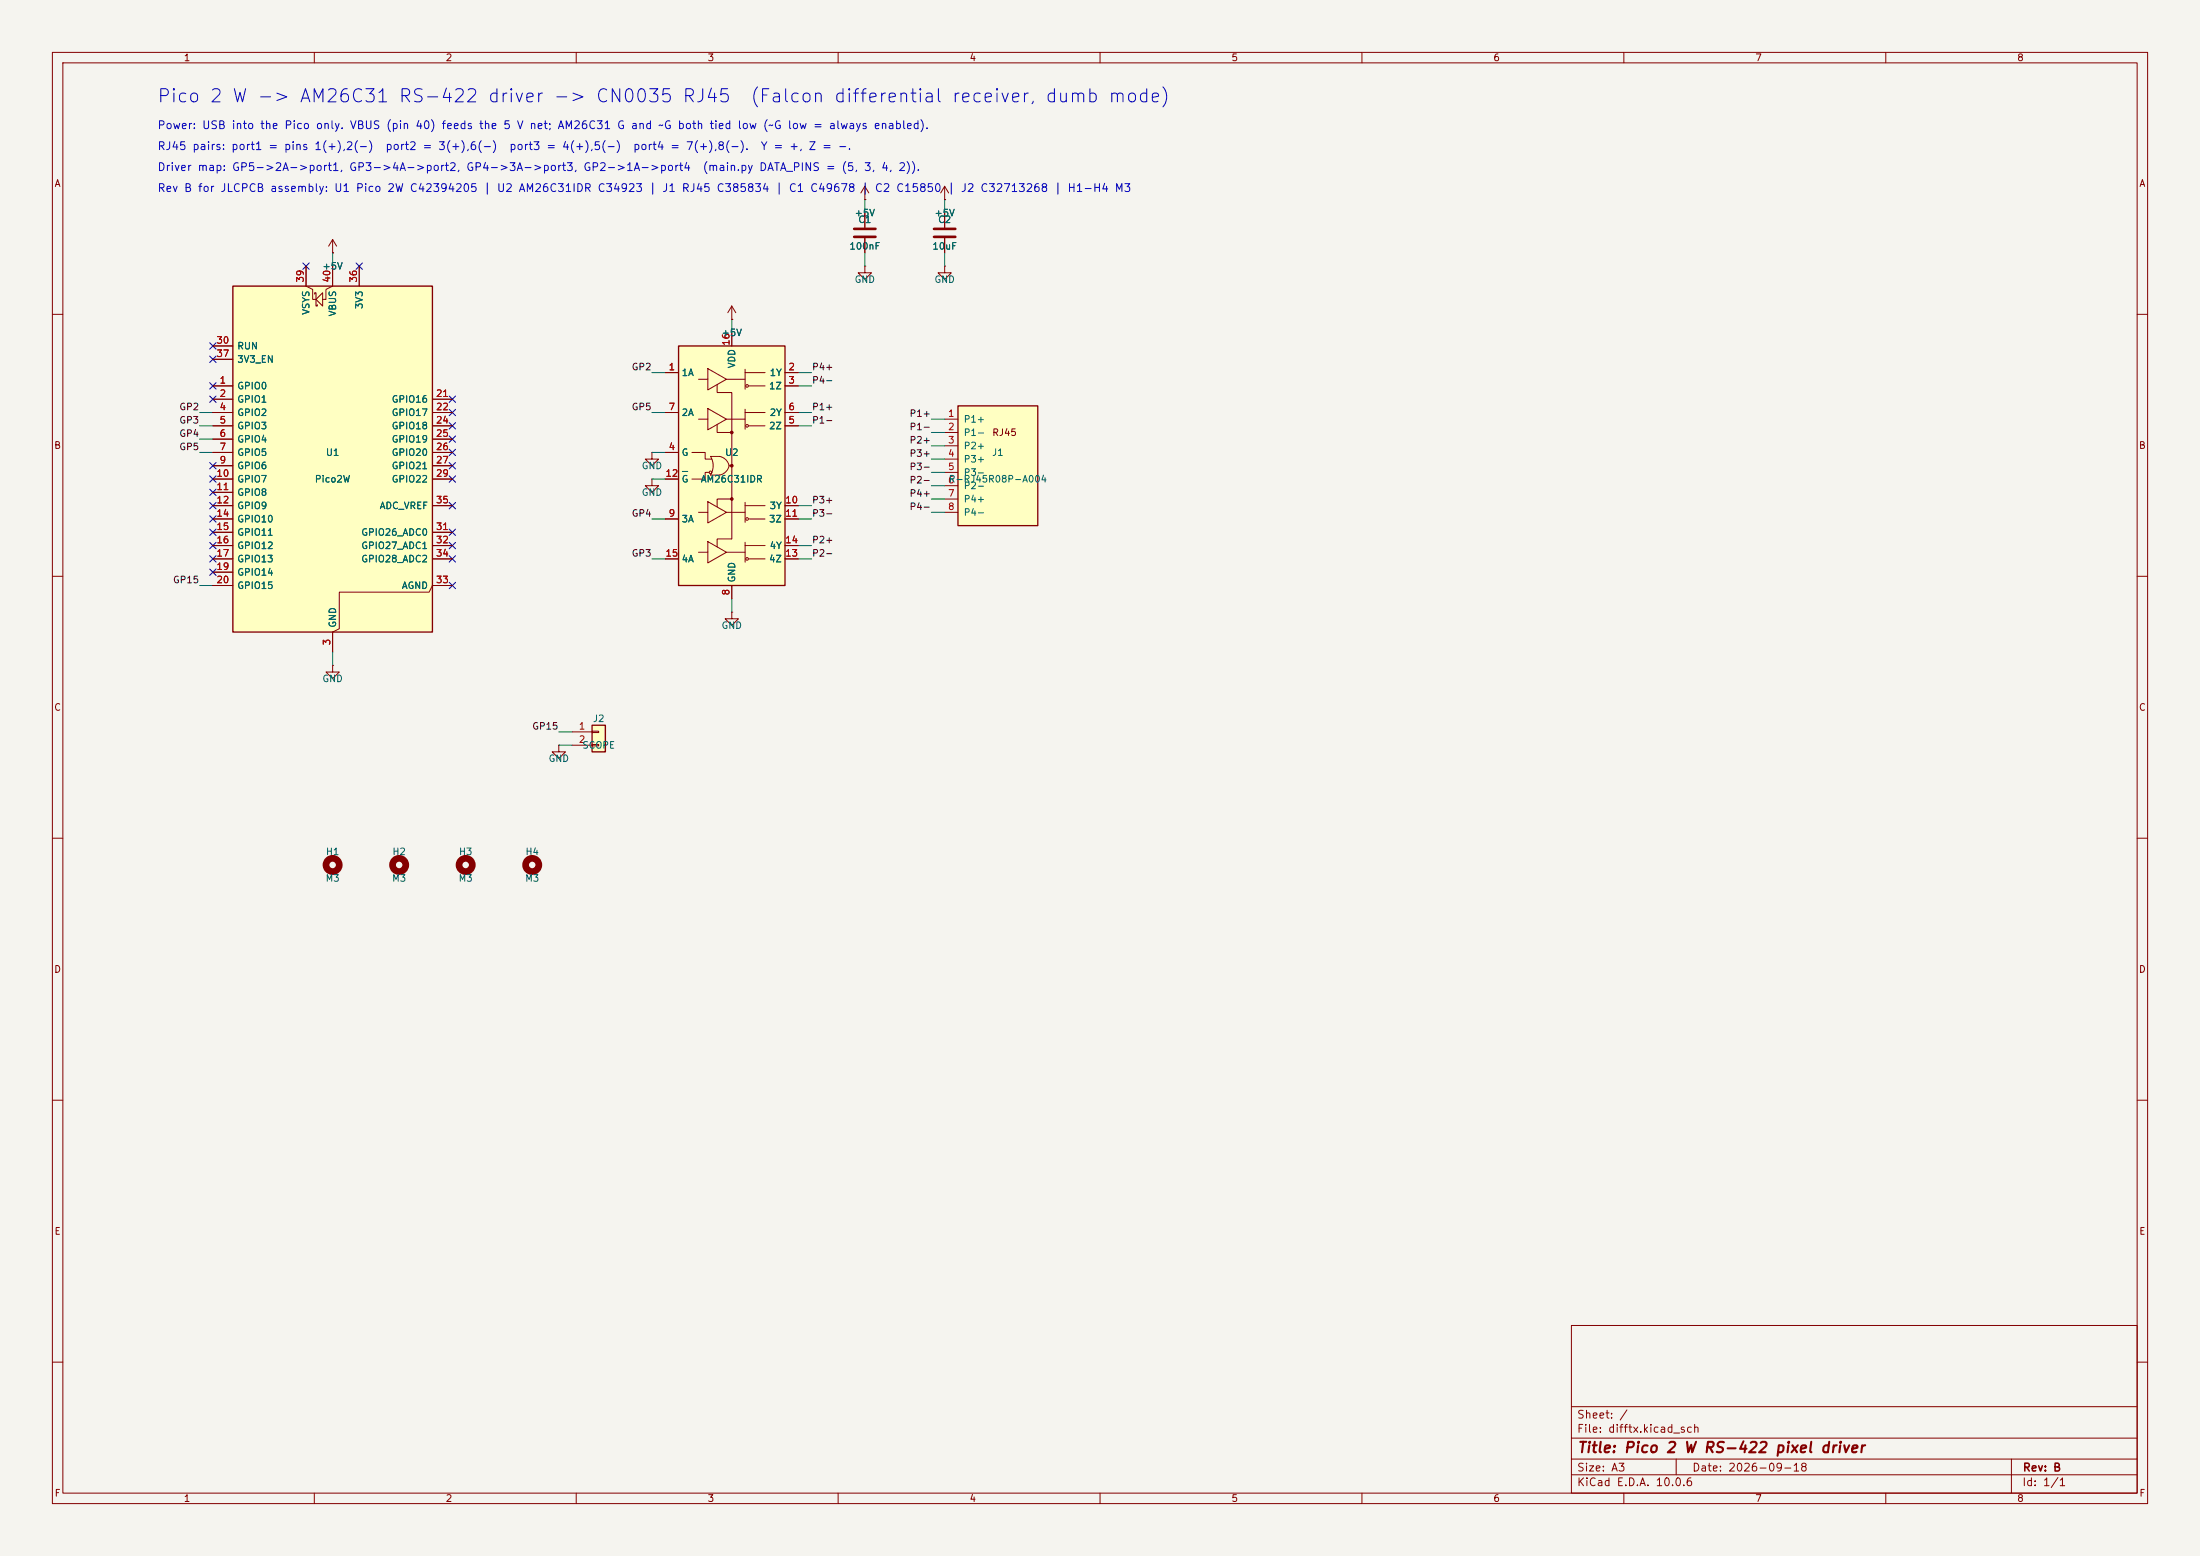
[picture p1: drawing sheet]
<svg xmlns="http://www.w3.org/2000/svg" width="420mm" height="297mm" viewBox="0 0 420 297" stroke-linecap="round" stroke-linejoin="round" font-family="sans-serif">
<path d="M0 0h420v297h-420z" fill="#f5f4ef" stroke="#f5f4ef" stroke-width=".19"/>
<g fill="none" stroke="#840000" stroke-width=".19">
<path d="M10 10h400v277h-400zM12 12h396v273h-396zM60 10v2M110 10v2M160 10v2M210 10v2M260 10v2M310 10v2M360 10v2M165.1 38.1h.1M165.1 35.6l-.8 1.2M165.1 35.6l.8 1.2"/>
<path d="M165.1 35.6v2.5M165.1 40.6v2.8M165.1 45.5v2.8M180.3 40.6v2.8M180.3 45.5v2.8M10 60h2M408 60h2M10 110h2M139.7 116.8v1.3h1.3l-1.3 1.3-1.3-1.3h1.3M139.7 116.8h.1M408 110h2M10 160h2"/>
<path d="M106.7 142.2v1.3h1.2l-1.2 1.3-1.3-1.3h1.3M106.7 142.2h.1M408 160h2M10 210h2M408 210h2M300 253h108v32h-108zM10 260h2M300 278.5h108M300 274.5h108M300 268.5h108M320 278.5v3M384 278.5v6.5"/>
<path d="M408 260h2M60 285v2M110 285v2M160 285v2M210 285v2M260 285v2M300 281.5h108M310 285v2M360 285v2"/>
</g>
<circle cx="101.6" cy="165.1" r="1.27" fill="none" stroke="#840000" stroke-width="1.3"/>
<path d="M163.1 43.7h4M163.1 45.2h4M178.3 43.7h4.1M178.3 45.2h4.1" fill="none" stroke="#840000" stroke-width=".51"/>
<path d="M129.5 66h20.4v45.8h-20.4z" fill="#ffffc2"/>
<path d="M129.5 66h20.4v45.8h-20.4z" fill="none" stroke="#840000" stroke-width=".25"/>
<g fill="none" stroke="#840000" stroke-width=".19">
<path d="M139.7 58.4v2.6M139.7 58.4l-.8 1.3M139.7 58.4l.8 1.3M127 71.1h2.5M127 78.7h2.5M133.3 72.4h1.8M135.1 70.4l3.6 2-3.6 2zM135.1 78l3.6 2-3.6 2zM136.9 73.4v1.5h2.8v7.7M138.7 72.4h3.5M139.7 61h.1M139.7 63.5v2.5"/>
<path d="M142.2 71.1h3.8M142.2 70.5v3.8M142.2 78.1v3.8M142.2 78.7h3.8M143 73.7h3M149.9 71.1h2.5M149.9 78.7h2.5M149.9 73.7h2.5M127 99.1h2.5M127 86.4h2.5M127 91.4h2.5M132.1 86.4h2.5v1.2h1.3"/>
<path d="M133.3 80h1.8M133.3 97.8h1.8M135.1 95.8l3.6 2-3.6 2zM135.4 90.2h-.8v1.2h-2.5M136.9 81v1.6h2.8M138.7 80h3.5M138.7 97.8h3.5M139.2 88.9l-.4-.9-.8-.7-.6-.2h-1.8a3.4 3.4 0 0 1 0 3.6h1.8l.4-.1 1-.8 .4-.9h.5M139.7 95.3h-2.8v1.5M139.7 82.6v20.3h-2.8v1.5M142.2 95.9v3.8M142.2 96.5h3.8"/>
<path d="M143 81.3h3M143 99.1h3M149.9 96.5h2.5M149.9 81.3h2.5M149.9 99.1h2.5M127 106.7h2.5M133.3 105.4h1.8M135.1 103.4l3.6 2-3.6 2zM138.7 105.4h3.5M139.7 111.8v2.5M142.2 103.5v3.8M142.2 104.1h3.8"/>
<path d="M143 106.7h3M149.9 104.1h2.5M149.9 106.7h2.5"/>
<circle cx="142.6" cy="73.7" r=".25"/>
<circle cx="135.6" cy="90.2" r=".25"/>
<circle cx="142.6" cy="99.1" r=".25"/>
<circle cx="142.6" cy="81.3" r=".25"/>
<circle cx="142.6" cy="106.7" r=".25"/>
</g>
<g fill="#840000" stroke="#840000" stroke-width=".19">
<circle cx="139.7" cy="82.5" r=".25"/>
<circle cx="139.7" cy="88.9" r=".25"/>
<circle cx="139.7" cy="95.2" r=".25"/>
</g>
<path d="M130.3 90h1" fill="none" stroke="#006464" stroke-width=".19"/>
<path d="M44.4 54.6h38.1v66.1h-38.1z" fill="#ffffc2"/>
<path d="M44.4 54.6h38.1v66.1h-38.1z" fill="none" stroke="#840000" stroke-width=".25"/>
<g fill="none" stroke="#840000" stroke-width=".19">
<path d="M180.3 38.1h.1M180.3 35.6l-.7 1.2M180.3 35.6l.8 1.2M180.3 35.6v2.5M58.4 50.8v3.8l1.3 .6v2h.6M60.1 56.1v-.2h.2v2.5h.3v-.2M60.3 57.2l1.3-1.3v2.5zM63.5 50.8v3.8l-1.3 .6v2h-.6M63.5 48.3h.1M63.5 45.7v2.6M63.5 45.7l-.8 1.3M63.5 45.7l.8 1.3"/>
<path d="M68.6 50.8v3.8M40.6 73.7h3.8M40.6 76.2h3.8M40.6 78.7h3.8M40.6 66h3.8M40.6 68.6h3.8M82.5 76.2h3.9M82.5 78.7h3.9M40.6 81.3h3.8M40.6 83.8h3.8M40.6 86.4h3.8M40.6 88.9h3.8"/>
<path d="M40.6 91.4h3.8M40.6 94h3.8M40.6 96.5h3.8M40.6 99.1h3.8M82.5 81.3h3.9M82.5 83.8h3.9M82.5 86.4h3.9M82.5 88.9h3.9M82.5 91.4h3.9M82.5 96.5h3.9M40.6 101.6h3.8M40.6 104.1h3.8"/>
<path d="M40.6 106.7h3.8M40.6 109.2h3.8M40.6 111.8h3.8M82.5 101.6h3.9M82.5 104.1h3.9M82.5 106.7h3.9M86.4 111.8h-3.9l-.6 1.2h-17.1v7l-1.3 .7v3.8M63.5 127v1.3h1.3l-1.3 1.2-1.3-1.2h1.3M63.5 127h.1"/>
</g>
<g fill="none" stroke="#840000" stroke-width="1.3">
<circle cx="63.5" cy="165.1" r="1.27"/>
<circle cx="76.2" cy="165.1" r="1.27"/>
<circle cx="88.9" cy="165.1" r="1.27"/>
</g>
<path d="M113 138.4h2.6v5.1h-2.6z" fill="#ffffc2"/>
<path d="M113 138.4h2.6v5.1h-2.6z" fill="none" stroke="#840000" stroke-width=".25"/>
<path d="M165.1 50.8v1.3h1.3l-1.3 1.2-1.3-1.2h1.3M165.1 50.8h.1M124.5 91.4v1.3h1.2l-1.2 1.3-1.3-1.3h1.3M124.5 91.4h.1M124.5 86.4v1.2h1.2l-1.2 1.3-1.3-1.3h1.3M124.5 86.4h.1M109.2 139.7h3.8M113 139.6h1.3v.2h-1.3zM109.2 142.2h3.8M113 142.1h1.3v.3h-1.3z" fill="none" stroke="#840000" stroke-width=".19"/>
<path d="M182.9 77.5h15.2v22.8h-15.2z" fill="#ffffc2"/>
<path d="M182.9 77.5h15.2v22.8h-15.2z" fill="none" stroke="#840000" stroke-width=".25"/>
<g fill="none" stroke="#840000" stroke-width=".19">
<path d="M165.1 38.1h.1M180.3 38.1h.1M58.4 50.8v3.8M63.5 48.3h.1M63.5 50.8v3.8M68.6 50.8v3.8M165.1 40.6v2.8M165.1 45.5v2.8M180.3 50.8v1.3h1.3l-1.3 1.2-1.2-1.2h1.2M180.3 50.8h.1M180.3 40.6v2.8M180.3 45.5v2.8"/>
<path d="M40.6 73.7h3.8M40.6 76.2h3.8M40.6 78.7h3.8M40.6 66h3.8M40.6 68.6h3.8M82.5 76.2h3.9M82.5 78.7h3.9M127 78.7h2.5M127 71.1h2.5M139.7 61h.1M139.7 63.5v2.5M149.9 73.7h2.5"/>
<path d="M149.9 78.7h2.5M149.9 71.1h2.5M40.6 81.3h3.8M40.6 83.8h3.8M40.6 86.4h3.8M40.6 88.9h3.8M40.6 91.4h3.8M40.6 94h3.8M40.6 96.5h3.8M40.6 99.1h3.8M82.5 81.3h3.9M82.5 83.8h3.9"/>
<path d="M82.5 86.4h3.9M82.5 88.9h3.9M82.5 91.4h3.9M82.5 96.5h3.9M127 86.4h2.5M127 91.4h2.5M127 99.1h2.5M149.9 81.3h2.5M149.9 96.5h2.5M149.9 99.1h2.5M180.3 80h2.6M180.3 82.6h2.6"/>
<path d="M180.3 85.1h2.6M180.3 87.6h2.6M180.3 90.2h2.6M180.3 92.7h2.6M180.3 95.3h2.6M180.3 97.8h2.6M40.6 101.6h3.8M40.6 104.1h3.8M40.6 106.7h3.8M40.6 109.2h3.8M40.6 111.8h3.8M82.5 101.6h3.9"/>
<path d="M82.5 104.1h3.9M82.5 106.7h3.9M82.5 111.8h3.9M127 106.7h2.5M139.7 111.8v2.5M149.9 104.1h2.5M149.9 106.7h2.5M63.5 120.7v3.8"/>
</g>
<g fill="none" stroke="#009600" stroke-width=".19">
<path d="M165.1 38.1v2.5M180.3 38.1v2.5M63.5 48.3v2.5M165.1 48.3v2.5M180.3 48.3v2.5M38.1 78.7h2.5M124.5 71.1h2.5M124.5 78.7h2.5M139.7 61v2.5M152.4 71.1h2.5M152.4 78.7h2.5M152.4 73.7h2.5"/>
<path d="M38.1 81.3h2.5M38.1 86.4h2.5M38.1 83.8h2.5M124.5 99.1h2.5M124.5 86.4h2.5M124.5 91.4h2.5M152.4 99.1h2.5M152.4 81.3h2.5M152.4 96.5h2.5M177.8 80h2.5M177.8 97.8h2.5M177.8 85.1h2.5"/>
<path d="M177.8 95.3h2.5M177.8 82.6h2.5M177.8 87.6h2.5M177.8 90.2h2.5M177.8 92.7h2.5M38.1 111.8h2.5M124.5 106.7h2.5M139.7 114.3v2.5M152.4 106.7h2.5M152.4 104.1h2.5M63.5 124.5v2.5M106.7 139.7h2.5"/>
<path d="M106.7 142.2h2.5"/>
</g>
<g fill="none" stroke="#000084" stroke-width=".19">
<path d="M57.8 50.2l1.2 1.2M59 50.2l-1.2 1.2M68 50.2l1.2 1.2M69.2 50.2l-1.2 1.2M40 65.4l1.2 1.2M40 68l1.2 1.2M40 73.1l1.2 1.2M40 75.6l1.2 1.2M41.2 65.4l-1.2 1.2M41.2 68l-1.2 1.2M41.2 73.1l-1.2 1.2M41.2 75.6l-1.2 1.2"/>
<path d="M85.8 78.1l1.2 1.2M85.8 75.6l1.2 1.2M87 78.1l-1.2 1.2M87 75.6l-1.2 1.2M40 98.5l1.2 1.2M40 95.9l1.2 1.2M40 93.4l1.2 1.2M40 88.3l1.2 1.2M40 90.8l1.2 1.2M41.2 98.5l-1.2 1.2M41.2 95.9l-1.2 1.2M41.2 93.4l-1.2 1.2"/>
<path d="M41.2 88.3l-1.2 1.2M41.2 90.8l-1.2 1.2M85.8 88.3l1.2 1.2M85.8 83.2l1.2 1.2M85.8 95.9l1.2 1.2M85.8 80.7l1.2 1.2M85.8 85.8l1.2 1.2M85.8 90.8l1.2 1.2M87 88.3l-1.2 1.2M87 83.2l-1.2 1.2M87 95.9l-1.2 1.2M87 80.7l-1.2 1.2"/>
<path d="M87 85.8l-1.2 1.2M87 90.8l-1.2 1.2M40 108.6l1.2 1.2M40 101l1.2 1.2M40 106.1l1.2 1.2M40 103.5l1.2 1.2M41.2 108.6l-1.2 1.2M41.2 101l-1.2 1.2M41.2 106.1l-1.2 1.2M41.2 103.5l-1.2 1.2M85.8 101l1.2 1.2M85.8 103.5l1.2 1.2"/>
<path d="M85.8 111.2l1.2 1.2M85.8 106.1l1.2 1.2M87 101l-1.2 1.2M87 103.5l-1.2 1.2M87 111.2l-1.2 1.2M87 106.1l-1.2 1.2"/>
</g>
<path d="M130.3 90h1" fill="none" stroke="#006464" stroke-width=".19"/>
<g font-size="2.5" fill="#0000c2">
<text x="29.9" y="20.2">Pico 2 W -&gt; AM26C31 RS-422 driver -&gt; CN0035 RJ45</text>
<text x="143.1" y="20.2">(Falcon differential receiver, dumb mode)</text>
</g>
<text font-size="2" fill="#840000" x="301" y="277.8">Title: Pico 2 W RS-422 pixel driver</text>
<g font-size="1.5" fill="#0000c2">
<text x="30" y="29">RJ45 pairs: port1 = pins 1(+),2(-)</text>
<text x="30" y="25">Power: USB into the Pico only. VBUS (pin 40) feeds the 5 V net; AM26C31 G and ~G both tied low (~G low = always enabled).</text>
<text x="73.5" y="29">port2 = 3(+),6(-)</text>
<text x="97.1" y="29">port3 = 4(+),5(-)</text>
<text x="120.7" y="29">port4 = 7(+),8(-).</text>
<text x="145.1" y="29">Y = +, Z = -.</text>
<text x="30" y="33">Driver map: GP5-&gt;2A-&gt;port1, GP3-&gt;4A-&gt;port2, GP4-&gt;3A-&gt;port3, GP2-&gt;1A-&gt;port4</text>
<text x="134" y="33">(main.py DATA_PINS = (5, 3, 4, 2)).</text>
<text x="30" y="37">Rev B for JLCPCB assembly: U1 Pico 2W C42394205 | U2 AM26C31IDR C34923 | J1 RJ45 C385834 | C1 C49678 | C2 C15850</text>
<text x="180.7" y="37">| J2 C32713268 | H1-H4 M3</text>
</g>
<g font-size="1.5" fill="#840000">
<text x="300.9" y="273.8">File: difftx.kicad_sch</text>
<text x="300.9" y="271.1">Sheet: /</text>
<text x="300.9" y="281.2">Size: A3</text>
<text x="322.9" y="281.2">Date: 2026-09-18</text>
<text x="386" y="281.2">Rev: B</text>
<text x="300.9" y="284">KiCad E.D.A. 10.0.6</text>
<text x="385.9" y="284">Id: 1/1</text>
</g>
<g font-size="1.3" fill="#840000">
<text x="35" y="12">1</text>
<text x="85" y="12">2</text>
<text x="135" y="12">3</text>
<text x="185" y="12">4</text>
<text x="235" y="12">5</text>
<text x="285" y="12">6</text>
<text x="335" y="12">7</text>
<text x="385" y="12">8</text>
<text x="10.3" y="36">A</text>
<text x="408.3" y="36">A</text>
<text x="189.3" y="83.5">RJ45</text>
<text x="10.2" y="86">B</text>
<text x="408.2" y="86">B</text>
<text x="10.2" y="136">C</text>
<text x="408.2" y="136">C</text>
<text x="10.2" y="186">D</text>
<text x="408.2" y="186">D</text>
<text x="10.3" y="236">E</text>
<text x="408.3" y="236">E</text>
<text x="10.3" y="286">F</text>
<text x="35" y="287">1</text>
<text x="85" y="287">2</text>
<text x="135" y="287">3</text>
<text x="185" y="287">4</text>
<text x="235" y="287">5</text>
<text x="285" y="287">6</text>
<text x="335" y="287">7</text>
<text x="385" y="287">8</text>
<text x="408.3" y="286">F</text>
</g>
<g font-size="1.3" fill="#006464">
<text x="163" y="41.6">+5V</text>
<text x="178.3" y="41.6">+5V</text>
<text x="162" y="48">100nF</text>
<text x="163.7" y="42.9">C1</text>
<text x="177.9" y="48">10uF</text>
<text x="179" y="42.9">C2</text>
<text x="61.4" y="51.8">+5V</text>
<text x="69.5" y="59.1" transform="rotate(-90 69.5 59.1)">3V3</text>
<text x="163" y="54.3">GND</text>
<text x="178.3" y="54.3">GND</text>
<text x="59.4" y="60.2" transform="rotate(-90 59.4 60.2)">VSYS</text>
<text x="64.5" y="60.5" transform="rotate(-90 64.5 60.5)">VBUS</text>
<text x="137.6" y="64.5">+5V</text>
<text x="45.2" y="67">RUN</text>
<text x="45.2" y="69.5">3V3_EN</text>
<text x="140.7" y="70.4" transform="rotate(-90 140.7 70.4)">VDD</text>
<text x="45.2" y="74.6">GPIO0</text>
<text x="45.2" y="77.2">GPIO1</text>
<text x="74.7" y="77.2">GPIO16</text>
<text x="130" y="72.1">1A</text>
<text x="146.7" y="74.6">1Z</text>
<text x="146.8" y="72.1">1Y</text>
<text x="45.2" y="79.7">GPIO2</text>
<text x="45.2" y="82.2">GPIO3</text>
<text x="74.7" y="79.7">GPIO17</text>
<text x="74.7" y="82.2">GPIO18</text>
<text x="130" y="79.7">2A</text>
<text x="146.7" y="82.2">2Z</text>
<text x="146.8" y="79.7">2Y</text>
<text x="183.9" y="81">P1+</text>
<text x="183.9" y="83.5">P1-</text>
<text x="45.2" y="84.8">GPIO4</text>
<text x="45.2" y="87.3">GPIO5</text>
<text x="45.2" y="89.9">GPIO6</text>
<text x="62.1" y="87.3">U1</text>
<text x="74.7" y="84.8">GPIO19</text>
<text x="74.7" y="87.3">GPIO20</text>
<text x="74.7" y="89.9">GPIO21</text>
<text x="122.4" y="89.9">GND</text>
<text x="130" y="87.3">G</text>
<text x="138.3" y="87.3">U2</text>
<text x="183.9" y="86.1">P2+</text>
<text x="183.9" y="88.6">P3+</text>
<text x="189.3" y="87.3">J1</text>
<text x="45.2" y="92.4">GPIO7</text>
<text x="45.2" y="94.9">GPIO8</text>
<text x="60" y="92.4">Pico2W</text>
<text x="74.7" y="92.4">GPIO22</text>
<text x="122.4" y="94.9">GND</text>
<text x="130" y="92.4">G</text>
<text x="133.7" y="92.4">AM26C31IDR</text>
<text x="181" y="92.4">R-RJ45R08P-A004</text>
<text x="183.9" y="91.1">P3-</text>
<text x="183.9" y="93.7">P2-</text>
<text x="45.2" y="97.5">GPIO9</text>
<text x="45.2" y="100">GPIO10</text>
<text x="72.4" y="97.5">ADC_VREF</text>
<text x="130" y="100">3A</text>
<text x="146.7" y="100">3Z</text>
<text x="146.8" y="97.5">3Y</text>
<text x="183.9" y="96.2">P4+</text>
<text x="183.9" y="98.8">P4-</text>
<text x="45.2" y="102.6">GPIO11</text>
<text x="45.2" y="105.1">GPIO12</text>
<text x="45.2" y="107.6">GPIO13</text>
<text x="68.9" y="102.6">GPIO26_ADC0</text>
<text x="68.9" y="105.1">GPIO27_ADC1</text>
<text x="68.9" y="107.6">GPIO28_ADC2</text>
<text x="130" y="107.6">4A</text>
<text x="146.7" y="107.6">4Z</text>
<text x="146.8" y="105.1">4Y</text>
<text x="45.2" y="110.2">GPIO14</text>
<text x="45.2" y="112.7">GPIO15</text>
<text x="76.6" y="112.7">AGND</text>
<text x="140.7" y="111.3" transform="rotate(-90 140.7 111.3)">GND</text>
<text x="64.5" y="119.9" transform="rotate(-90 64.5 119.9)">GND</text>
<text x="137.6" y="120.3">GND</text>
<text x="61.4" y="130.5">GND</text>
<text x="111.1" y="143.2">SCOPE</text>
<text x="113.1" y="138.1">J2</text>
<text x="104.6" y="145.7">GND</text>
<text x="62.1" y="163.5">H1</text>
<text x="74.8" y="163.5">H2</text>
<text x="87.5" y="163.5">H3</text>
<text x="100.2" y="163.5">H4</text>
<text x="62" y="168.6">M3</text>
<text x="74.7" y="168.6">M3</text>
<text x="87.4" y="168.6">M3</text>
<text x="100.1" y="168.6">M3</text>
</g>
<g font-size="1.3" fill="#a90000">
<text x="58.3" y="54" transform="rotate(-90 58.3 54)">39</text>
<text x="63.4" y="54" transform="rotate(-90 63.4 54)">40</text>
<text x="68.4" y="54" transform="rotate(-90 68.4 54)">36</text>
<text x="41.2" y="65.9">30</text>
<text x="41.2" y="68.4">37</text>
<text x="127.5" y="71">1</text>
<text x="139.6" y="66.1" transform="rotate(-90 139.6 66.1)">16</text>
<text x="150.4" y="71">2</text>
<text x="41.8" y="73.5">1</text>
<text x="41.8" y="76.1">2</text>
<text x="83.1" y="76.1">21</text>
<text x="150.4" y="73.5">3</text>
<text x="41.8" y="78.6">4</text>
<text x="41.8" y="81.1">5</text>
<text x="41.8" y="83.7">6</text>
<text x="83.1" y="78.6">22</text>
<text x="83.1" y="81.1">24</text>
<text x="83.1" y="83.7">25</text>
<text x="127.5" y="78.6">7</text>
<text x="150.4" y="81.1">5</text>
<text x="150.4" y="78.6">6</text>
<text x="180.9" y="79.9">1</text>
<text x="180.9" y="82.4">2</text>
<text x="41.8" y="86.2">7</text>
<text x="41.8" y="88.8">9</text>
<text x="83.1" y="86.2">26</text>
<text x="83.1" y="88.8">27</text>
<text x="127.5" y="86.2">4</text>
<text x="180.9" y="85">3</text>
<text x="180.9" y="87.5">4</text>
<text x="41.2" y="91.3">10</text>
<text x="41.2" y="93.8">11</text>
<text x="83.1" y="91.3">29</text>
<text x="126.9" y="91.3">12</text>
<text x="180.9" y="90">5</text>
<text x="180.9" y="92.6">6</text>
<text x="180.9" y="95.1">7</text>
<text x="41.2" y="96.4">12</text>
<text x="41.2" y="98.9">14</text>
<text x="41.2" y="101.5">15</text>
<text x="83.1" y="101.5">31</text>
<text x="83.1" y="96.4">35</text>
<text x="127.5" y="98.9">9</text>
<text x="149.8" y="96.4">10</text>
<text x="149.8" y="98.9">11</text>
<text x="180.9" y="97.7">8</text>
<text x="41.2" y="104">16</text>
<text x="41.2" y="106.5">17</text>
<text x="83.1" y="104">32</text>
<text x="83.1" y="106.5">34</text>
<text x="126.9" y="106.5">15</text>
<text x="149.8" y="106.5">13</text>
<text x="149.8" y="104">14</text>
<text x="41.2" y="109.1">19</text>
<text x="41.2" y="111.6">20</text>
<text x="83.1" y="111.6">33</text>
<text x="139.6" y="113.8" transform="rotate(-90 139.6 113.8)">8</text>
<text x="63.4" y="123.3" transform="rotate(-90 63.4 123.3)">3</text>
<text x="110.4" y="139.6">1</text>
<text x="110.4" y="142.1">2</text>
</g>
<g font-size="1.3" fill="#0f0f0f">
<text x="120.5" y="71">GP2</text>
<text x="154.9" y="71">P4+</text>
<text x="154.9" y="73.5">P4-</text>
<text x="34.1" y="83.7">GP4</text>
<text x="34.1" y="81.2">GP3</text>
<text x="34.1" y="78.6">GP2</text>
<text x="120.5" y="78.6">GP5</text>
<text x="154.9" y="78.6">P1+</text>
<text x="154.9" y="81.2">P1-</text>
<text x="173.5" y="82.4">P1-</text>
<text x="173.5" y="79.9">P1+</text>
<text x="34.1" y="86.2">GP5</text>
<text x="173.5" y="85">P2+</text>
<text x="173.5" y="87.5">P3+</text>
<text x="173.5" y="90">P3-</text>
<text x="173.5" y="92.6">P2-</text>
<text x="173.5" y="95.1">P4+</text>
<text x="120.5" y="98.9">GP4</text>
<text x="154.9" y="98.9">P3-</text>
<text x="154.9" y="96.4">P3+</text>
<text x="173.5" y="97.7">P4-</text>
<text x="120.5" y="106.6">GP3</text>
<text x="154.9" y="104">P2+</text>
<text x="154.9" y="106.6">P2-</text>
<text x="32.9" y="111.6">GP15</text>
<text x="101.5" y="139.6">GP15</text>
</g>
</svg>
